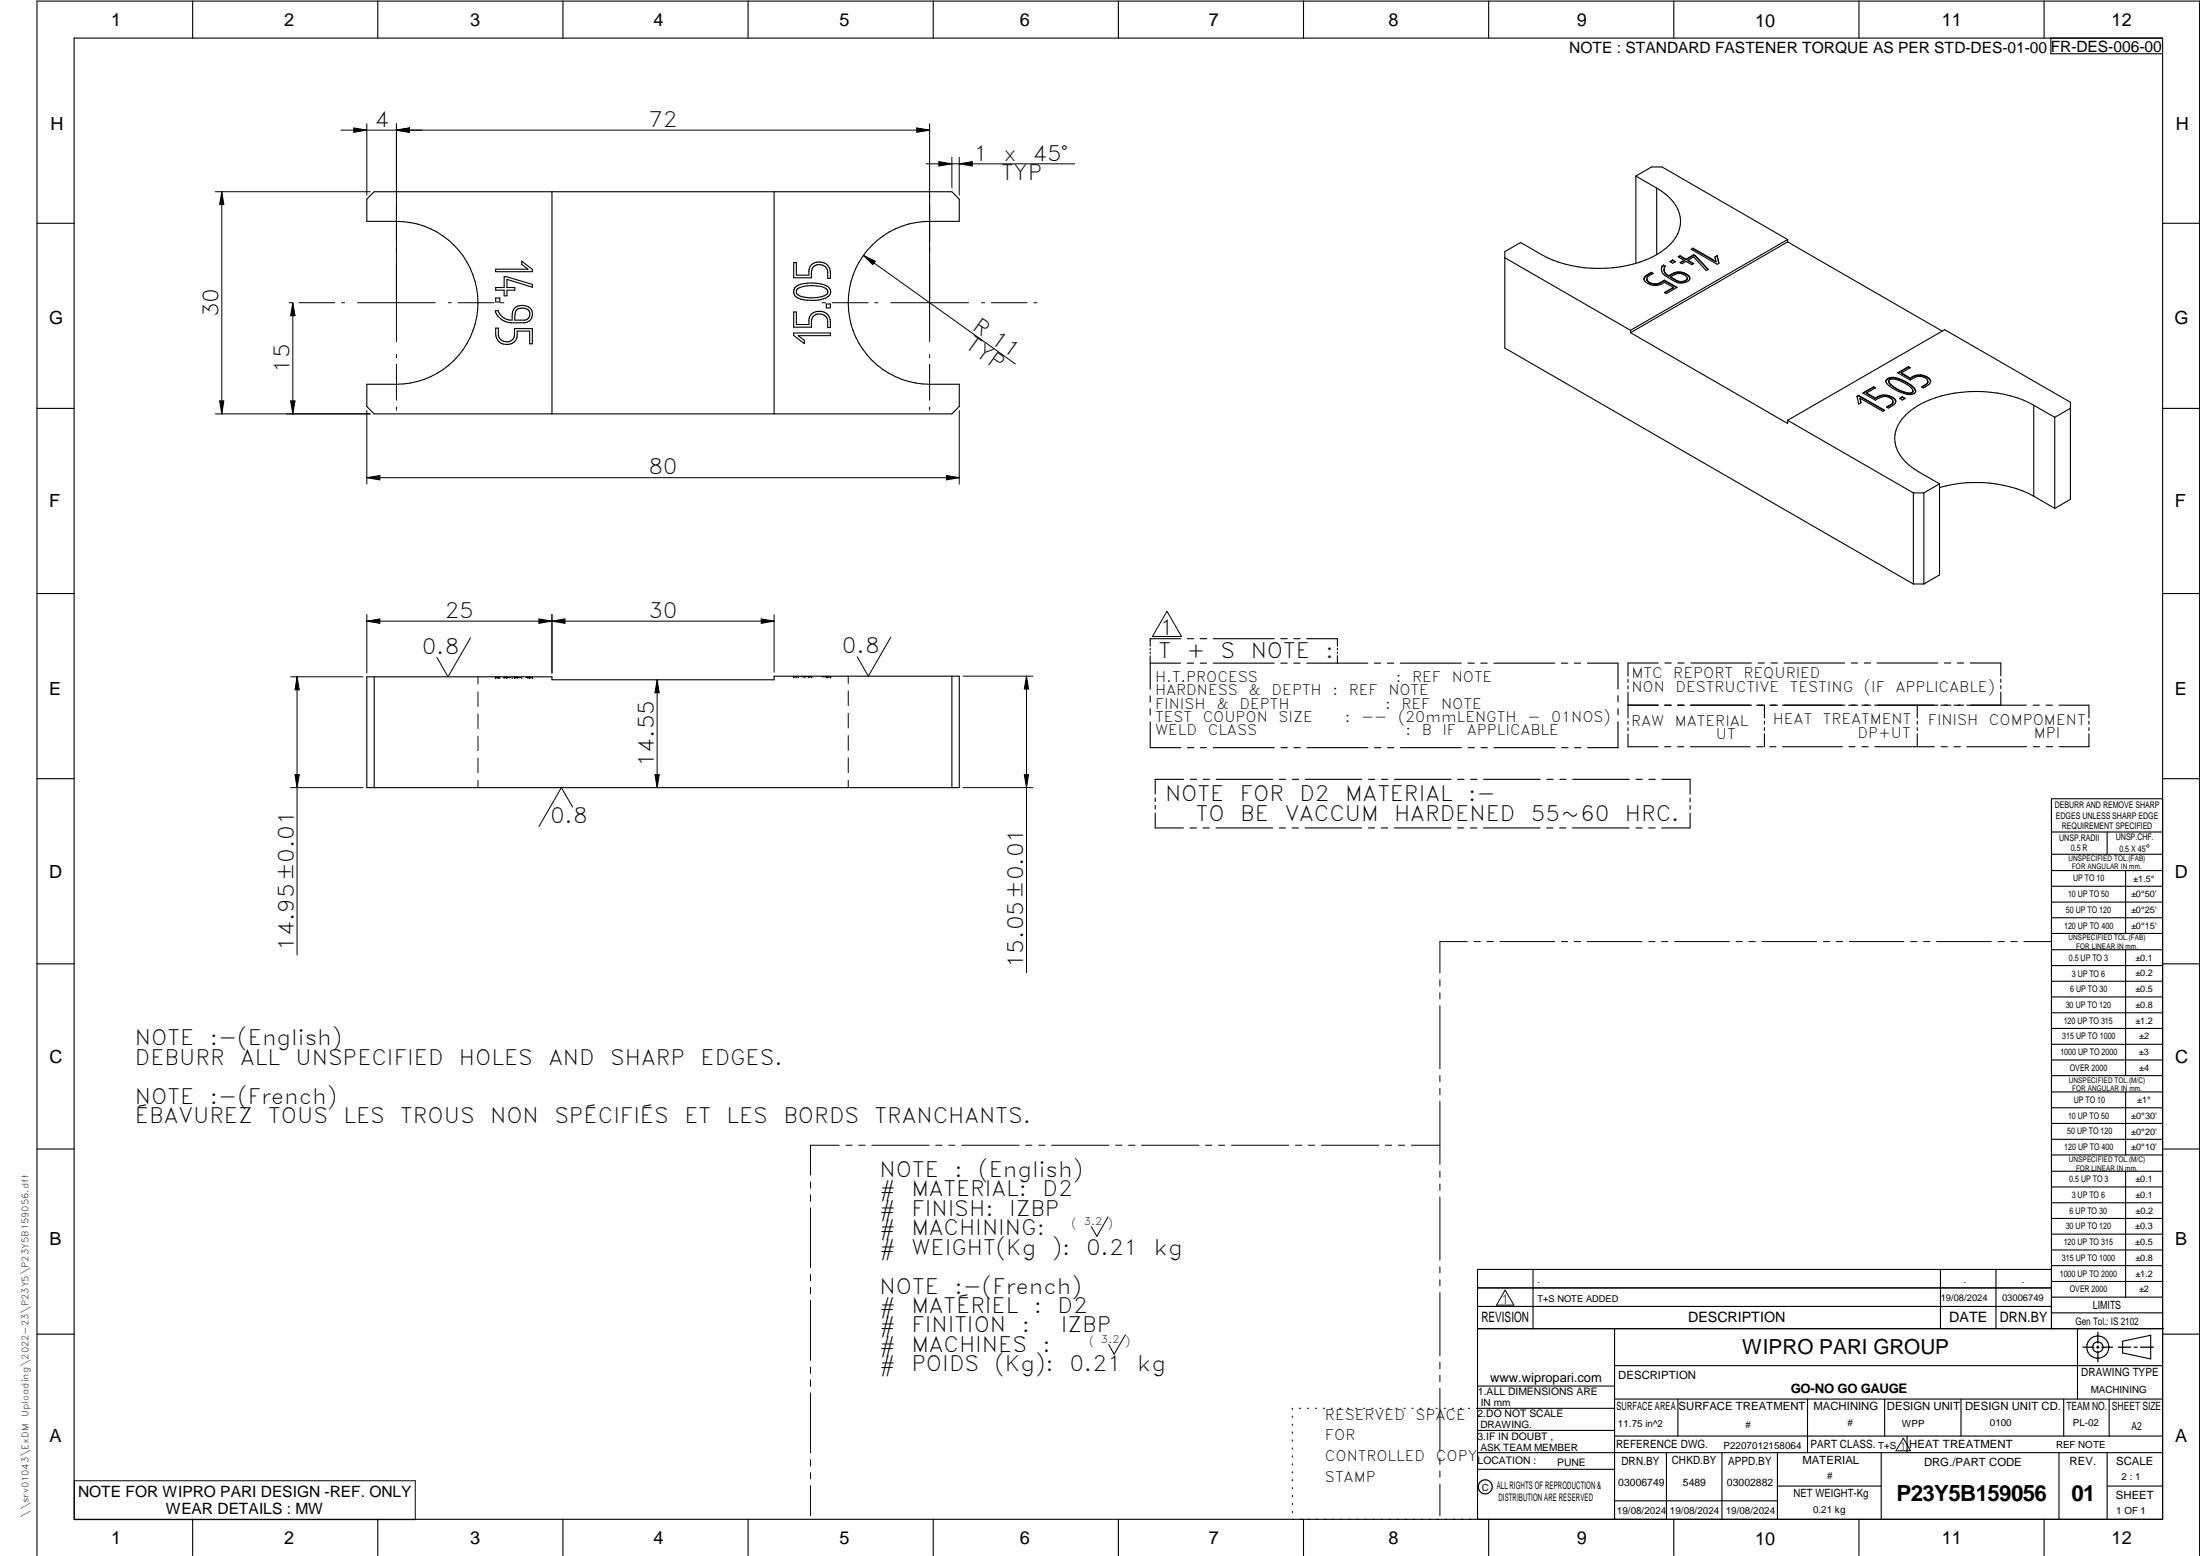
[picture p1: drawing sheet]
<svg xmlns="http://www.w3.org/2000/svg" width="594mm" height="420mm" viewBox="0 0 594 420" stroke-linecap="round" stroke-linejoin="round" font-family="sans-serif">
<g fill="none" stroke="#000" stroke-width=".3">
<path d="M20 10.3h564v400h-564zM52 .3v10M102 .3v10M152 .3v10M202 .3v10M252 .3v10M302 .3v10M352 .3v10M402 .3v10M452 .3v10M502 .3v10M552 .3v10"/>
<path d="M553.8 10.3v4.2h30.2M99.1 53.8l1.9-2h156l2 2v6a43.4 43.4 0 0 0-13.6 .7 22 22 0 0 0-16.2 24.1 22 22 0 0 0 21.8 19.2h8v6l-2 2h-156l-1.9-2v-6a40.6 40.6 0 0 0 13.6-.8 22 22 0 0 0 16.2-24.1 22 22 0 0 0-21.8-19.1h-8zM149 51.8v60M209 51.8v60M441.7 47.5v23.6M441.7 47.5l5.7 3.3M441.7 47.5l4.3-2.4h2.8l33.9 19.6M447.4 50.8v17.9M447.4 50.8a11.2 11.2 0 0 1 6.4 9 10.2 10.2 0 0 1-5.1 8.1l-1.3 .8M10 60.3h10M133.9 72.7h8.7l-1.7-1.3v-.9l2.9 2.2v.7h-9.9zM136.1 74.7h.7l7 2.1v.8l-6.9-2.2v2.2h2.1v.8h-2.1v1.5h-.8v-1.5h-2.2v-.8h2.2z"/>
<path d="M214.3 70.9h.7v3.4h3.4a2.91 2.91 0 0 1 1.2-3.2 2.91 2.91 0 0 1 3.3 .1l1.1 1.2 .2 1.1v1.6h-.7v-.8a2.26 2.26 0 0 0-1.5-2.7 2.26 2.26 0 0 0-2.8 1.4l-.1 2h-4.8zM214.6 77.7a5.8 5.8 0 0 1 4.7-1.3 6.1 6.1 0 0 1 4.7 1.5 1.77 1.77 0 0 1-1.2 2.7 10.8 10.8 0 0 1-7.8-.4 1.81 1.81 0 0 1-.4-2.5zM215.3 78.1a8.3 8.3 0 0 1 7.8-.1 .93 .93 0 0 1 0 1.6 8.5 8.5 0 0 1-7.8-.2l-.3-.4zM406.4 69.6l33.9 19.6M444.7 75.4a2.72 2.72 0 0 0 4.2 .5l.5-.3M444.7 75.4h.1M445.9 73.5l.5 .3-1.1 .7a1.06 1.06 0 0 0-.6 1 1.06 1.06 0 0 0 .8 1 3.5 3.5 0 0 0 3.9-.7M445.9 73.5v.2M445.9 73.5l-1.1 .7a1.07 1.07 0 0 0-.8 .8 1.07 1.07 0 0 0 .4 1.1 4 4 0 0 0 5 .1l2.5 1.4M445.9 73.7l.4 .2M445.9 73.7l-1.5 .9-.5 .9M447.4 68.7a34.3 34.3 0 0 1-31.1 0l-5.7-3.2-4.2 2.4v26.1l110.3 63.7"/>
<path d="M449.2 71.6l.5 .3a1.73 1.73 0 0 0 .9 2.7M449.2 71.6v.2M449.2 71.6a1.85 1.85 0 0 0 .8 3.1l1.4 .8a3.5 3.5 0 0 0 4.9-.1v-.4M449.2 71.8l.5 .2M449.2 71.8a1.06 1.06 0 0 0-.6 1.1M449.4 73a2.12 2.12 0 0 0 1.2 1.5M449.4 75.6l3.5 2-2.9 1.7-.6-.3 2.5-1.4M449.4 75.6v.2M449.4 75.8l3.3 1.9M450.6 74.5a3.8 3.8 0 0 1 5.7 .5M450.6 74.5v.1M450.6 74.6a3.9 3.9 0 0 1 5.7 .4"/>
<path d="M450.9 70.7l.8-.5 .8 .5-.8 .4zM451.1 74.8v.1l.8 .5a2.8 2.8 0 0 0 3.3 .5M451.1 74.8a4.5 4.5 0 0 0 3.5 1.1l.6-.2M451.1 74.8a2.96 2.96 0 0 1 4.5 .2l-.1 .6-.3 .3M451.7 70.4l-.6 .3M451.7 70.2v.2M451.7 70.4l.6 .3M451.9 77.6v.2l-2.3 1.3M453.7 69l-.5 .3 1.6 1M453.7 69l1.6 1M453.7 69v.2M453.7 69.2l1.6 .9"/>
<path d="M453.7 69.2l-.4 .2M454.8 70.3l-1 .7M454.8 70.3l-1.1 .6 .5 .3 1.1-.6 1.5 .9 .6-.3-1.6-.9M455.2 75.7v.2M455.3 70v.1M455.6 75.2l-.4 .5M455.8 70.3v.1l1.4 .8M456.3 75v.3M457.2 67l-.5 .3 7 4.1 .5-.3-.5-2.1M457.2 67l6.2 3.6M457.2 67v.2M457.2 67.2l6.2 3.5v-.1"/>
<path d="M457.2 67.2l-.3 .2M457.4 68.8l-2.1 1.2M457.4 69l-2.1 1.1M457.4 68.8l.4 .2M457.4 68.8v.2M457.4 69l.4 .2M457.8 69l3.5 3.7-.6 .4-3.3-3.7-1.6 .9M457.8 69v.2M457.8 69.2l3.4 3.6M463.7 69l-.6 .4 .3 1.2M463.7 69v.2M463.7 69.2l.4 1.9"/>
<path d="M463.7 69.2l-.6 .3M482.7 65.3l41.8 24.1M482.7 65.3l-42.4 24.5M482.7 64.7v.6M482.7 64.7l-42.4 24.5M584 60.3h10M133.8 83.9h.7a3.7 3.7 0 0 0 3.8 2.5v-.5a2.88 2.88 0 0 1 1.3-3.1 2.88 2.88 0 0 1 3.4 .3 2.34 2.34 0 0 1 .6 2.6 2.34 2.34 0 0 1-2.3 1.5h-1.2a6.2 6.2 0 0 1-5.3-1.5l-.7-.8zM133.9 80.5h1.1v1h-1.1zM133.9 88.6h.7v.8a2.26 2.26 0 0 0 1.5 2.8 2.26 2.26 0 0 0 2.8-1.5v-2h4.9v4.1h-.8v-3.4h-3.3a2.77 2.77 0 0 1-2.2 3.6 2.95 2.95 0 0 1-3.6-3.5zM139.5 83.7a2.46 2.46 0 0 1 3.4 .4 1.63 1.63 0 0 1-1.6 2.3h-2.3l.1-1.9zM214.3 89.9h9.9v.7h-8.6l1.6 1.3v.9l-2.9-2.2zM214.3 84.2h.7v3.4h3.4a2.94 2.94 0 0 1 2.2-3.5 2.94 2.94 0 0 1 3.5 2.1l.1 2.2h-.7v-.8a2.27 2.27 0 0 0-2.2-2.8 2.27 2.27 0 0 0-2.2 2.8v.7h-4.8z"/>
<path d="M223.1 82.1h1.1v1h-1.1zM440.3 89.8l42.4 24.5v-.8M440.3 89.2v.6M515.4 99.1l-2.8 1.7M515.4 99l-3 1.7 3.4 1.9a3.4 3.4 0 0 1 4.6-.2l.2 .5a.85 .85 0 0 1-.6 .9l-1.1 .7 .5 .2 1.1-.6 .8-1.1M515.4 99l.5 .3-2.4 1.4M515.4 99v.1M515.4 99.1l.3 .3M10 110.3h10M482.7 113.5l34 19.6M482.7 113.5l42.4-24.5 34 19.6v26.2l-4.2 2.5M501.9 106.8l-.5 .2 .5 2.1 .6-.3-.2-1.3"/>
<path d="M501.9 106.9l6.9 4M501.9 106.9l-.4 .2M501.9 106.8l7 4-.5 .3-6.1-3.6M501.9 106.8v.1M502.3 107.5l.2 1.3M504.1 106.1l2.3 1.4M504.1 106.1v.2l2.3 1.4M506 104.6l-2.8 1.6M506 104.4l-3 1.7 3.4 2a3.2 3.2 0 0 1 4.7 0v.7M506 104.4l.4 .3-2.3 1.4M506 104.4v.2M506 104.6l.3 .2"/>
<path d="M506.4 107.5v.2M509.3 103a2.01 2.01 0 0 1 2.6-.8 9.7 9.7 0 0 1 5.2 3.1l.2 .4M509.5 102.4a4.1 4.1 0 0 1 4.6 .4l2.7 1.9 .5 .7-.1 .6a2.73 2.73 0 0 1-3.1 .3 8.4 8.4 0 0 1-4.8-3.2zM510 103a7.8 7.8 0 0 0 5.9 3.1l.6-.2 .1-.4M510.2 102.6l.1-.1a3.4 3.4 0 0 1 3.2 .5 4.5 4.5 0 0 1 3.1 2.6 1.1 1.1 0 0 1-1.8 .6 8.4 8.4 0 0 1-4.8-2.9zM510.9 107.1a4 4 0 0 0-4.5 .4M510.9 107.3a4 4 0 0 0-4.5 .4M510.9 107.1l.8 .7 .2 .7M510.9 107.1v.2M510.9 107.3l.7 .6 .3 .6M511.1 108.8l-1.5 1.2M511.2 108.6l-.1 .2"/>
<path d="M511.9 108.5l-.4 .8-1.6 .9-.5-.3 1.7-1.1M512.9 107.6l.8-.5 .8 .5-.8 .4zM513.5 100.7l2.3 1.4M513.5 100.7v.1l2.3 1.4M513.7 107.3l-.6 .4M513.7 107.1v.2M513.7 107.3l.6 .4M515.8 102.1v.1M520.3 101.7a4.1 4.1 0 0 0-4.5 .4M520.3 101.9a4.2 4.2 0 0 0-4.5 .3M520.3 101.7l.8 .7 .2 .6M520.3 101.7v.2"/>
<path d="M520.3 101.9l.7 .5 .3 .6M520.6 103v.2M520.6 103.2l-.3 .6-1.3 .7M549.2 109.4l5.7 3.3M549.2 109.4v24.6M549.2 109.4a34.3 34.3 0 0 0-31.1 0 11.3 11.3 0 0 0-6.5 9 10.4 10.4 0 0 0 5.2 8.2l6.9 4M554.9 112.7v24.6M559.1 110.2l-4.2 2.5M584 110.3h10M516.7 133.1v24.6M516.7 133.1h2.8M519.5 133.1v24.6"/>
<path d="M523.7 130.6v24.6l-4.2 2.5M523.7 130.6l-4.2 2.5M523.7 131.7a34.6 34.6 0 0 1 25.5 2.3M549.2 134l5.7 3.3M516.7 157.7h2.8M10 160.3h10M310.6 175v.5M310.6 176.1v.4M310.6 177.1v9M310.6 179.1h8.2M318.8 172.5h-8.2v2M320.6 179.1h1.7"/>
<path d="M320.6 172.5h1.7M324.1 172.5h1.7M324.1 179.1h1.7M327.6 172.5h16.5M327.6 179.1h16.5M345.9 172.5h1.7M345.9 179.1h1.7M349.4 172.5h1.7M349.4 179.1h1.7M352.9 172.5h8.2v2M352.9 179.1h16.5M361.1 175v.5"/>
<path d="M361.1 176v.5M361.1 177v2.1M371.1 179.1h1.7M374.6 179.1h1.7M378.1 179.1h16.5M396.4 179.1h1.7M399.9 179.1h1.7M403.4 179.1h16.5M421.6 179.1h1.8M425.1 179.1h1.7M428.7 179.1h8.2v7M447.8 179h-8.2v3.5"/>
<path d="M449.6 179h1.7M453.1 179h1.7M456.6 179h16.3M474.8 179h1.7M478.2 179h1.8M481.7 179h16.4M499.9 179h1.7M503.4 179h1.7M506.9 179h16.4M525.1 179h1.7M528.6 179h1.7M532.1 179h8.2v3.5"/>
<path d="M584 160.3h10M99.1 182.8h49.9v.8h60v-1h50v30.1h-159.9zM101 182.8v29.9M257 182.6v30.1M310.6 187.9v1.7M310.6 191.4v1.7M310.6 194.9v7h8.2M436.9 187.8v1.8M436.9 191.3v1.7M436.9 194.9v7h-8.2M439.6 183.4v.9M439.6 185.2v.8"/>
<path d="M439.6 186.9v7M439.6 194.8v.8M439.6 196.5v.8M439.6 198.2v3.4h8.1M447.8 190.4h-8.2M451.4 190.4h-2M454.8 190.4h-1.8M473 190.4h-16.6M474.3 190.4h2.2v3.4M476.5 194.7v.8M476.5 196.5v.8M476.5 198.2v3.4"/>
<path d="M480 190.4h-2.1M498.2 190.4h-16.9M501.6 190.4h-2.4M505.2 190.4h-2.5M517.7 190.4v3.4M517.7 194.7v.8M517.7 196.5v.8M517.7 198.2v3.4M523.3 190.4h-17.1M526.8 190.4h-2.7M530.3 190.4h-2.7M531.1 190.4h16.1"/>
<path d="M540.3 183.4v.8M540.3 185.2v.8M540.3 186.9v3.5M549 190.4h1.7M552.5 190.4h1.7M556 190.4h8.1v3.4M564.1 194.7v.8M564.1 196.5v.8M564.1 198.2v3.4h-8.1M10 210.3h10M311.9 219.5v4.1h7.7M311.9 215.5v1"/>
<path d="M311.9 217.5v1M319.6 210.4h-7.7v4M320.6 201.9h1.8M321.4 210.4h1.7M324.1 201.9h1.7M324.9 210.4h1.7M327.7 201.9h16.4M328.4 210.4h15.3M345.5 210.4h1.7M345.9 201.9h1.7M349 210.4h1.7M349.4 201.9h1.7"/>
<path d="M352.5 210.4h15.2M352.9 201.9h16.5M369.6 210.4h1.7M371.2 201.9h1.7M373 210.4h1.8M374.7 201.9h1.7M376.5 210.4h15.3M378.2 201.9h16.4M393.6 210.4h1.7M396.4 201.9h1.7M397.1 210.4h1.7M399.9 201.9h1.8"/>
<path d="M400.6 210.4h15.3M403.4 201.9h16.5M417.7 210.4h1.7M421.2 210.4h1.7M421.7 201.9h1.7M424.7 210.4h15.3M425.2 201.9h1.7M441.8 210.4h1.7M445.3 210.4h1.7M448.8 210.4h7.6v4.1M449.5 201.6h1.7M453 201.6h1.7"/>
<path d="M456.4 219.6v4h-7.7M456.4 215.5v1M456.4 217.6v.9M456.5 201.6h16.1M474.4 201.6h1.7M477.9 201.6h1.7M481.4 201.6h16.1M499.3 201.6h1.7M502.8 201.6h1.7M506.3 201.6h16M524.2 201.6h1.7M527.6 201.6h1.8"/>
<path d="M531.1 201.6h16.1M549.1 201.6h1.7M552.5 201.6h1.8M584 215.7h-30v143.1M584 210.3h10M321.3 223.6h1.8M324.9 223.6h1.7M328.4 223.6h15.3M345.4 223.6h1.7M348.9 223.6h1.7M352.4 223.6h15.3M369.5 223.6h1.7"/>
<path d="M373 223.6h1.7M376.5 223.6h15.3M393.6 223.6h1.7M397.1 223.6h1.7M400.6 223.6h15.3M417.7 223.6h1.6M421.2 223.6h1.7M424.6 223.6h15.3M441.7 223.6h1.7M445.2 223.6h1.7M554 224.7h30M554 230.7h30"/>
<path d="M554 235.1h30M554 239.3h30M569 224.7v6M574 235.1v17M554 243.6h30M554 247.8h30M554 252.1h30M554 256.5h30M574 256.5v33.9M10 260.3h10M554 260.7h30M554 265h30"/>
<path d="M554 269.2h30M554 273.5h30M554 277.7h30M584 260.3h10M554 282h30M554 286.2h30M554 290.4h30M554 294.9h30M554 299.1h30M574 294.9v17M10 310.3h10M554 303.4h30"/>
<path d="M554 307.6h30M554 311.9h30M554 316.3h30M574 316.3v34M584 310.3h10M554 320.5h30M554 324.8h30M554 329h30M554 333.2h30M554 337.5h30M399 358.8h185.2M399 352.8h155"/>
<path d="M399 347.8h155M414 342.8v16M436 358.8v51.5M524 342.8v16M539 342.8v16M554 341.8h30M554 346h30M554 350.3h30M554 354.5h30M554 342.8h-155v67.5M561 358.8v19M10 360.3h10"/>
<path d="M399 374.3h37M436 377.8h148M453.1 377.8v10M488.1 377.8v14.5M508.9 377.8v10M529.5 377.8v10M557.3 377.8v10M569.5 377.8v10M573.2 362.2l7.6-1.6v6.3l-7.6-1.6zM584 368.8h-148M584 360.3h10M349 380.3v.3"/>
<path d="M349 382.4v.3M349 384.6v.3M349 386.7v.3M349 388.8v.3M349 391v.3M349 393.1v.3M349 395.3v.3M349 397.4v.3M349 399.5v.3M350.9 380.3h.2M353.1 380.3h.2M355.2 380.3h.3"/>
<path d="M357.4 380.3h.3M359.6 380.3h.3M361.7 380.3h.3M363.9 380.3h.3M366.1 380.3h.3M368.3 380.3h.2M370.4 380.3h.3M372.6 380.3h.3M374.8 380.3h.3M376.9 380.3h.4M379.1 380.3h.3M381.3 380.3h.3"/>
<path d="M383.4 380.3h.4M385.6 380.3h.3M387.8 380.3h.3M390 380.3h.3M392.2 380.3h.3M394.3 380.3h.3M396.5 380.3h.3M398.7 380.3h37.3M399 396.7h37M399 392.3h185M399 386.2h37M436 387.8h148"/>
<path d="M450 392.3v18M465 392.3v18M480 392.3v18M508 392.3v18M515 387.8v4.5M556 392.3v18M569 392.3v18M52 410.3v9.7M102 410.3v9.7M152 410.3v9.7M202 410.3v9.7M252 410.3v9.7"/>
<path d="M302 410.3v9.7M349 401.7v.3M349 403.8v.4M349 406v.3M349 408.1v.3M352 410.3v9.7M402 410.3v9.7M436 405.3h44M452 410.3v9.7M480 401.3h28M502 410.3v9.7M552 410.3v9.7"/>
<path d="M569 401.3h15M10 420v-419.7h584v419.7"/>
<circle cx="566.5" cy="363.7" r="1.39"/>
<circle cx="566.5" cy="363.8" r="3"/>
<circle cx="401.1" cy="401.5" r="1.9"/>
</g>
<g fill="none" stroke="#000" stroke-width=".27">
<path d="M92.1 35.1h158.9M95.5 34.5l3.6 .6-3.6 .6zM99.1 33.4v19.3M107.1 35.1l3.5-.6v1.2zM107.1 33.4v58.8M247.6 34.5l3.4 .6-3.4 .6zM251 33.4v58.8M58.1 51.8h41.9M59.9 51.8l.5 3.4h-1.1zM59.9 51.8v60M250.1 44.2h40.1M253.5 43.6l3.5 .6-3.5 .6z"/>
<path d="M257 42.5v8.2M259 42.5v10.2M259 44.2l3.5-.6v1.2zM233.2 69l40.9 29.3M233.2 69l3.1 1.5-.6 1zM78.1 81.7h.8M79.1 81.7v30.1M79.1 81.7l.6 3.6h-1.2zM80.7 81.7h9.7M92.2 81.7h.8M96.6 81.7h21M107.1 95.8v.8"/>
<path d="M107.1 98.4v9.7M121.1 81.7h.8M123.7 81.7h9.7M135.2 81.7h.9M222 81.7h.9M224.7 81.7h9.7M236.2 81.7h.9M240.5 81.7h21M251 95.8v.8M251 98.4v9.7M265 81.7h.9M267.7 81.7h9.7"/>
<path d="M279.2 81.7h.8M58.1 111.8h41.9M59.3 108.2h1.1l-.5 3.6zM78.5 108.2h1.2l-.6 3.6zM99.1 110.8v19.9M107.1 109.9v.8M251 109.9v.8M259 110.8v19.9M99.1 129l3.5-.6v1.2zM99.1 129h159.9M255.6 128.4l3.4 .6-3.4 .6zM99.1 165.9v15.8"/>
<path d="M99.1 167.7l3.5-.6v1.2zM99.1 167.7h109.9M127 172.3l-6 10.5-3-5.3M145.5 167.1v1.2l7.1-1.2v1.2zM149 165.9v15.8M205.6 167.1l3.4 .6-3.4 .6zM209 165.9v15.6M240.5 172.1l-6 10.5-3-5.3M315.1 165.1l4 6.8h-7.9zM78.5 182.8h19.5M80.2 182.8v75.1M80.2 182.8l.6 3.5h-1.1z"/>
<path d="M129.1 182.8v1.9M129.1 186.8v4M129.1 192.8v3.9M129.1 198.8v3.9M133.8 183h.1M133.8 182.8h.1M133.9 183h1M133.9 183h.1M133.9 182.8h.1M134.5 183h.1M134.5 182.8h.1M135 183h.1"/>
<path d="M135 182.8h.1M135.9 183h1.9M136.1 183h.1M136.1 182.8h.1M136.8 183h.1M136.8 182.8h.1M136.9 183h.1M136.9 182.8h.1M138.3 183h.1M138.3 182.8h.1M138.8 183h2M138.9 183h.1"/>
<path d="M138.9 182.8h.1M139 183h.1M139 182.8h.1M139.7 183h.1M139.7 182.8h.1M140.9 183h.1M140.9 182.8h.1M142 183h1.3M142.6 183h.1M142.6 182.8h.1M143 182.8h.1M143.1 183h.1"/>
<path d="M143.6 183h.2M143.8 183h.1M143.8 182.8h.1M177.5 183.6l.5 3.5h-1.1zM177.5 183.6v29.1M214.3 182.8h.1M214.3 182.6h.1M214.3 182.8h1M215 182.7h.1M215 182.8h.1M215 182.6h.1M215.6 182.8h.1"/>
<path d="M215.6 182.6h.1M216.3 182.8h3.2M217.2 182.8h.1M217.2 182.6h.1M218.4 182.8h.1M218.4 182.6h.1M219.1 182.8h.1M219.1 182.6h.1M221.9 182.8h2.3M223.1 182.8h.1M223.1 182.6h.1M223.5 182.8h.1"/>
<path d="M223.5 182.6h.1M223.6 182.8h.1M223.6 182.6h.1M224.2 182.8h.1M224.2 182.6h.1M224.3 182.8h.1M224.3 182.6h.1M229.1 182.6v1.9M229.1 186.6v3.9M229.1 192.6v4M229.1 198.6v4M260.1 182.6h18.8"/>
<path d="M277.2 182.6l.5 3.5h-1.1zM277.2 182.6v80M78.5 212.7h19.5M79.7 209.2h1.1l-.6 3.5zM129.1 204.7v4M129.1 210.7v2M154.6 217.9l-3-5.2-6.1 10.5M176.9 209.2h1.1l-.5 3.5zM229.1 204.6v4M229.1 210.7v2M260.1 212.7h18.8M276.6 209.2h1.1l-.5 3.5z"/>
<path d="M396.2 254.3h-7.4v8.5M398.1 254.3h1.6M401.5 254.3h1.8M405 254.3h14.8M421.6 254.3h1.7M425.1 254.3h1.7M428.6 254.3h14.8M445.2 254.3h1.7M448.7 254.3h1.7M452.2 254.3h14.8M468.8 254.3h1.7M472.3 254.3h1.7"/>
<path d="M475.8 254.3h14.8M492.4 254.3h1.7M495.8 254.3h1.8M499.4 254.3h14.7M516 254.3h1.6M519.4 254.3h1.8M522.9 254.3h14.8M539.5 254.3h1.7M543 254.3h1.7M546.5 254.3h7.4M388.8 264.5v1.8M388.8 268.1v1.6"/>
<path d="M388.8 271.6v17M388.8 290.4v1.7M388.8 293.9v1.7M388.8 297.4v17M218.9 319.2v1.6M226.6 309.2h-7.7v8.1M228.4 309.2h1.7M231.9 309.2h1.7M235.4 309.2h15.5M252.7 309.2h1.7M256.2 309.2h1.7M259.7 309.2h15.5"/>
<path d="M277 309.2h1.7M280.5 309.2h1.7M284 309.2h15.5M301.2 309.2h1.8M304.8 309.2h1.7M308.3 309.2h15.5M325.5 309.2h1.7M329.1 309.2h1.6M332.6 309.2h15.4M349.8 309.2h1.7M353.3 309.2h1.7M356.8 309.2h15.5"/>
<path d="M374.1 309.2h1.7M377.6 309.2h1.7M381.1 309.2h7.7M388.8 316.2v1.7M388.8 319.7v1.7M218.9 322.6v1.8M218.9 326.1v16.2M299.2 328.6l-3 5.2-1.5-2.6M388.8 323.2v17.1M218.9 344.1v1.8M218.9 347.6v1.7M218.9 351.2v16.1"/>
<path d="M388.8 342.1v1.6M388.8 345.6v1.7M388.8 349v17.1M406.4 348.4l2.4 4h-4.7zM218.9 369.1v1.7M218.9 372.6v1.8M218.9 376.1v16.2M303.9 360.4l-3 5.3-1.5-2.6M388.8 367.9v1.7M388.8 371.4v1.7M388.8 374.9v17M20.1 399.8h92v10.5h-92z"/>
<path d="M218.9 394.1v1.8M218.9 397.6v1.7M388.8 393.7v1.7M388.8 397.2v1.7M514 388.4l1.9 3.4h-3.9zM218.9 401.2v8.1M388.8 400.7v8.6"/>
</g>
<path d="M566.5 359.7v3M562.5 363.8h2.9M566.1 363.8h.7M566.5 363.4v.7M566.5 364.9v2.8M567.6 363.8h2.9M572 363.8h3.4M576.3 363.8h.8M578 363.8h3.5" fill="none" stroke="#000" stroke-width=".34"/>
<g fill="#000">
<path d="M95.5 34.5l3.6 .6-3.6 .6zM107.1 35.1l3.5-.6v1.2zM247.6 34.5l3.4 .6-3.4 .6zM59.9 51.8l.5 3.4h-1.1zM253.5 43.6l3.5 .6-3.5 .6zM259 44.2l3.5-.6v1.2zM233.2 69l3.1 1.5-.6 1zM79.1 81.7l.6 3.6h-1.2zM59.3 108.2h1.1l-.5 3.6zM78.5 108.2h1.2l-.6 3.6zM99.1 129l3.5-.6v1.2zM255.6 128.4l3.4 .6-3.4 .6z"/>
<path d="M99.1 167.7l3.5-.6v1.2zM145.5 167.1l3.5 .6-3.5 .6zM149 167.7l3.6-.6v1.2zM205.6 167.1l3.4 .6-3.4 .6zM80.2 182.8l.6 3.5h-1.1zM177.5 183.6l.5 3.5h-1.1zM277.2 182.6l.5 3.5h-1.1zM79.7 209.2h1.1l-.6 3.5zM176.9 209.2h1.1l-.5 3.5zM276.6 209.2h1.1l-.5 3.5z"/>
</g>
<g font-size="6">
<text x="512.1" y="405.2">P23Y5B159056</text>
<text x="559.4" y="405.2">01</text>
</g>
<g font-size="5.7">
<text x="101.1" y="34.3">4</text>
<text x="175.1" y="34.3">72</text>
<text x="262.9" y="43.3">1</text>
<text x="271" y="43.3">x</text>
<text x="278.8" y="43.3">45°</text>
<text x="270.3" y="48.6">TYP</text>
<text x="59" y="85.7" transform="rotate(-90 59 85.7)">30</text>
<text x="262.3" y="88.7" transform="rotate(35 262.3 88.7)">R 11</text>
<text x="260.4" y="93.8" transform="rotate(35 260.4 93.8)">TYP</text>
<text x="78.2" y="100.7" transform="rotate(-90 78.2 100.7)">15</text>
<text x="175.1" y="128.1">80</text>
<text x="120.1" y="166.8">25</text>
<text x="175.1" y="166.8">30</text>
<text x="313.1" y="171.4">1</text>
<text x="113.9" y="176.7">0.8</text>
<text x="227.4" y="176.4">0.8</text>
<text x="312.9" y="177.6">T</text>
<text x="320.5" y="177.6">+</text>
<text x="329.6" y="177.6">S</text>
<text x="337.7" y="177.6">NOTE</text>
<text x="357.9" y="177.6">:</text>
<text x="176.6" y="207.1" transform="rotate(-90 176.6 207.1)">14.55</text>
<text x="314.6" y="216.4">NOTE</text>
<text x="323" y="221.6">TO</text>
<text x="334.8" y="216.4">FOR</text>
<text x="334.9" y="221.6">BE</text>
<text x="346.9" y="221.6">VACCUM</text>
<text x="350.9" y="216.4">D2</text>
<text x="363.2" y="216.4">MATERIAL</text>
<text x="376.4" y="221.6">HARDENED</text>
<text x="396.5" y="216.4">:-</text>
<text x="413.4" y="221.6">55~60</text>
<text x="438.8" y="221.6">HRC.</text>
<text x="148.5" y="222.3">0.8</text>
<text x="79.4" y="256.7" transform="rotate(-90 79.4 256.7)">14.95±0.01</text>
<text x="276.3" y="261.4" transform="rotate(-90 276.3 261.4)">15.05±0.01</text>
<text x="36.4" y="282.2">NOTE</text>
<text x="36.4" y="287.5">DEBURR</text>
<text x="56.6" y="282.2">:-(English)</text>
<text x="64.9" y="287.5">ALL</text>
<text x="79.8" y="287.5">UNSPECIFIED</text>
<text x="123.9" y="287.5">HOLES</text>
<text x="148.1" y="287.5">AND</text>
<text x="164.8" y="287.5">SHARP</text>
<text x="189.1" y="287.5">EDGES.</text>
<text x="36.4" y="298">NOTE</text>
<text x="56.6" y="298">:-(French)</text>
<text x="36.4" y="303.2">ÉBAVUREZ</text>
<text x="72.4" y="303.2">TOUS</text>
<text x="92.7" y="303.2">LES</text>
<text x="108.1" y="303.2">TROUS</text>
<text x="132.4" y="303.2">NON</text>
<text x="149.7" y="303.2">SPÉCIFIÉS</text>
<text x="184.8" y="303.2">ET</text>
<text x="196.2" y="303.2">LES</text>
<text x="211.5" y="303.2">BORDS</text>
<text x="236.2" y="303.2">TRANCHANTS.</text>
<text x="237.5" y="317.8">NOTE</text>
<text x="257.7" y="317.8">:</text>
<text x="264.1" y="317.8">(English)</text>
<text x="237.5" y="323">#</text>
<text x="246.1" y="323">MATERIAL:</text>
<text x="281.5" y="323">D2</text>
<text x="237.5" y="328.3">#</text>
<text x="246.1" y="328.3">FINISH:</text>
<text x="272.5" y="328.3">IZBP</text>
<text x="237.5" y="333.5">#</text>
<text x="246.1" y="333.5">MACHINING:</text>
<text x="237.5" y="338.8">#</text>
<text x="246.1" y="338.8">WEIGHT(Kg</text>
<text x="284" y="338.8">):</text>
<text x="293.3" y="338.8">0.21</text>
<text x="311.6" y="338.8">kg</text>
<text x="237.5" y="349.3">NOTE</text>
<text x="257.7" y="349.3">:-(French)</text>
<text x="237.5" y="354.5">#</text>
<text x="237.5" y="359.8">#</text>
<text x="246.1" y="354.5">MATÉRIEL</text>
<text x="246.1" y="359.8">FINITION</text>
<text x="275.9" y="359.8">:</text>
<text x="279.2" y="354.5">:</text>
<text x="285.6" y="354.5">D2</text>
<text x="286.5" y="359.8">IZBP</text>
<text x="237.5" y="365">#</text>
<text x="246.1" y="365">MACHINES</text>
<text x="281.5" y="365">:</text>
<text x="237.5" y="370.3">#</text>
<text x="246.1" y="370.3">POIDS</text>
<text x="268.5" y="370.3">(Kg):</text>
<text x="288.8" y="370.3">0.21</text>
<text x="307.1" y="370.3">kg</text>
</g>
<text font-size="5.6" x="470.5" y="365.5">WIPRO PARI GROUP</text>
<g font-size="4.9">
<text x="30" y="6.9">1</text>
<text x="76.7" y="6.9">2</text>
<text x="127" y="6.9">3</text>
<text x="176.5" y="6.9">4</text>
<text x="226.7" y="6.9">5</text>
<text x="275.4" y="6.9">6</text>
<text x="326.4" y="6.9">7</text>
<text x="375" y="6.9">8</text>
<text x="425.8" y="6.9">9</text>
<text x="473.9" y="7.3">10</text>
<text x="524.3" y="6.9">11</text>
<text x="570.2" y="6.9">12</text>
<text x="13.6" y="35.1">H</text>
<text x="587.6" y="35.1">H</text>
<text x="13.2" y="87.5">G</text>
<text x="587.2" y="87.5">G</text>
<text x="13.2" y="137">F</text>
<text x="587.2" y="137">F</text>
<text x="13.2" y="187.6">E</text>
<text x="587.2" y="187.6">E</text>
<text x="13.2" y="237">D</text>
<text x="587.2" y="237">D</text>
<text x="13.4" y="287.1">C</text>
<text x="587.4" y="287.1">C</text>
<text x="13.4" y="336.2">B</text>
<text x="587.4" y="336.2">B</text>
<text x="13.4" y="389.3">A</text>
<text x="587.4" y="389.3">A</text>
<text x="30" y="416.9">1</text>
<text x="76.7" y="416.9">2</text>
<text x="127" y="416.9">3</text>
<text x="176.5" y="416.9">4</text>
<text x="226.7" y="416.9">5</text>
<text x="275.4" y="416.9">6</text>
<text x="326.4" y="416.9">7</text>
<text x="375" y="416.9">8</text>
<text x="425.8" y="416.9">9</text>
<text x="473.9" y="417.3">10</text>
<text x="524.3" y="416.9">11</text>
<text x="570.2" y="416.9">12</text>
</g>
<g font-size="4.2">
<text x="423.7" y="14.3">NOTE : STANDARD FASTENER TORQUE AS PER STD-DES-01-00</text>
<text x="553.8" y="14">FR-DES-006-00</text>
<text x="21.1" y="404.3">NOTE FOR WIPRO PARI DESIGN -REF. ONLY</text>
<text x="44.8" y="408.8">WEAR DETAILS : MW</text>
</g>
<g font-size="3.9">
<text x="311.9" y="184.1">H.T.PROCESS</text>
<text x="376.9" y="184.1">:</text>
<text x="381.3" y="184.1">REF</text>
<text x="392" y="184.1">NOTE</text>
<text x="440.6" y="183.2">MTC</text>
<text x="451.9" y="183.2">REPORT</text>
<text x="470.8" y="183.2">REQURIED</text>
<text x="311.9" y="187.7">HARDNESS</text>
<text x="311.9" y="191.3">FINISH</text>
<text x="328.5" y="191.3">&amp;</text>
<text x="334.7" y="191.3">DEPTH</text>
<text x="337.1" y="187.7">&amp;</text>
<text x="343.4" y="187.7">DEPTH</text>
<text x="359.8" y="187.7">:</text>
<text x="364.2" y="187.7">REF</text>
<text x="374" y="191.3">:</text>
<text x="374.9" y="187.7">NOTE</text>
<text x="378.5" y="191.3">REF</text>
<text x="389.1" y="191.3">NOTE</text>
<text x="440.6" y="186.8">NON</text>
<text x="452.5" y="186.8">DESTRUCTIVE</text>
<text x="483.3" y="186.8">TESTING</text>
<text x="503.3" y="186.8">(IF</text>
<text x="511.8" y="186.8">APPLICABLE)</text>
<text x="311.9" y="194.9">TEST</text>
<text x="324.8" y="194.9">COUPON</text>
<text x="345.3" y="194.9">SIZE</text>
<text x="363.2" y="194.9">:</text>
<text x="367.6" y="194.9">--</text>
<text x="377.5" y="194.9">(20mmLENGTH</text>
<text x="412.4" y="194.9">-</text>
<text x="418.8" y="194.9">01NOS)</text>
<text x="440.4" y="195.9">RAW</text>
<text x="452.3" y="195.9">MATERIAL</text>
<text x="478.7" y="195.6">HEAT</text>
<text x="492.2" y="195.6">TREATMENT</text>
<text x="520.6" y="195.7">FINISH</text>
<text x="537.1" y="195.7">COMPOMENT</text>
<text x="311.9" y="198.5">WELD</text>
<text x="326.1" y="198.5">CLASS</text>
<text x="379.5" y="198.5">:</text>
<text x="384" y="198.5">B</text>
<text x="389.5" y="198.5">IF</text>
<text x="396.1" y="198.5">APPLICABLE</text>
<text x="463.3" y="199.5">UT</text>
<text x="501.6" y="199.2">DP+UT</text>
<text x="549.2" y="199.3">MPI</text>
<text x="400" y="357.1">REVISION</text>
<text x="455.9" y="357.1">DESCRIPTION</text>
<text x="526.4" y="357.1">DATE</text>
<text x="540" y="357.1">DRN.BY</text>
<text x="357.8" y="383.3">RESERVED</text>
<text x="382.3" y="383.3">SPACE</text>
<text x="357.8" y="388.9">FOR</text>
<text x="357.8" y="394.5">CONTROLLED</text>
<text x="387.8" y="394.5">COPY</text>
<text x="357.8" y="400">STAMP</text>
</g>
<text font-size="3.6" x="483.6" y="376.1">GO-NO GO GAUGE</text>
<text font-size="3.5" x="402.4" y="373.3">www.wipropari.com</text>
<text font-size="3.4" x="405.3" y="352.1">1</text>
<g font-size="3.1">
<text x="565.1" y="353.5">LIMITS</text>
<text x="562" y="371.7">DRAWING TYPE</text>
<text x="437" y="372.3">DESCRIPTION</text>
<text x="436.5" y="380.8">SURFACE AREA</text>
<text x="453.3" y="380.8">SURFACE TREATMENT</text>
<text x="489.7" y="380.8">MACHINING</text>
<text x="509.5" y="380.8">DESIGN UNIT</text>
<text x="530.6" y="380.8">DESIGN UNIT CD.</text>
<text x="558" y="380.6">TEAM NO.</text>
<text x="570.3" y="380.7">SHEET SIZE</text>
<text x="575.6" y="386.1">A2</text>
<text x="436.4" y="391.1">REFERENCE DWG.</text>
<text x="437.8" y="395.5">DRN.BY</text>
<text x="451.4" y="395.4">CHKD.BY</text>
<text x="466.6" y="395.5">APPD.BY</text>
<text x="486.7" y="395.4">MATERIAL</text>
<text x="488.9" y="390.9">PART CLASS.</text>
<text x="515.6" y="390.9">HEAT TREATMENT</text>
<text x="519.6" y="395.9">DRG./PART CODE</text>
<text x="558.9" y="395.5">REV.</text>
<text x="571.4" y="395.6">SCALE</text>
<text x="484.3" y="404.2">NET WEIGHT-Kg</text>
<text x="571.4" y="404.7">SHEET</text>
</g>
<text font-size="3" x="579.5" y="230.1">°</text>
<g font-size="2.8">
<text x="289.4" y="331.3">( 3.2 )</text>
<text x="560.4" y="357.7">Gen Tol.: IS 2102</text>
<text x="294.1" y="363.1">( 3.2 )</text>
<text x="399.1" y="376.6">1.ALL DIMENSIONS ARE</text>
<text x="399" y="382.7">2.DO NOT SCALE</text>
<text x="399" y="388.7">3.IF IN DOUBT ,</text>
<text x="399" y="395.4">LOCATION :</text>
<text x="420.5" y="396">PUNE</text>
<text x="404.2" y="402">ALL RIGHTS OF REPRODUCTION &amp;</text>
<text x="437" y="401.2">03006749</text>
<text x="454.4" y="401.2">5489</text>
<text x="466.3" y="401.2">03002882</text>
<text x="404.7" y="405.4">DISTRIBUTION ARE RESERVED</text>
</g>
<g font-size="2.7">
<text x="564.6" y="376.2">MACHINING</text>
<text x="399.9" y="379.7">IN mm</text>
<text x="399.7" y="385.7">DRAWING.</text>
<text x="436.9" y="385.4">11.75 in^2</text>
<text x="471.4" y="385.5">#</text>
<text x="498.9" y="385">#</text>
<text x="513.6" y="385.3">WPP</text>
<text x="537.3" y="385.1">0100</text>
<text x="559.7" y="385.1">PL-02</text>
<text x="399.7" y="391.8">ASK TEAM MEMBER</text>
<text x="465.4" y="391.2">P2207012158064</text>
<text x="507.1" y="391.2">T+S 1</text>
<text x="555.2" y="391.1">REF NOTE</text>
<text x="493.4" y="399.5">#</text>
<text x="572.8" y="399.7">2 : 1</text>
<text x="400.1" y="402.5">C</text>
<text x="436.6" y="408.7">19/08/2024</text>
<text x="450.9" y="408.8">19/08/2024</text>
<text x="466" y="408.9">19/08/2024</text>
<text x="489.6" y="408.5">0.21 kg</text>
<text x="571.4" y="408.7">1 OF 1</text>
</g>
<g font-size="2.5">
<text x="554.9" y="218.3">DEBURR AND REMOVE SHARP</text>
<text x="555.2" y="221">EDGES UNLESS SHARP EDGE</text>
<text x="556.1" y="227.1">UNSP.RADII</text>
<text x="556.8" y="223.8">REQUIREMENT SPECIFIED</text>
<text x="571.4" y="226.9">UNSP.CHF.</text>
<text x="559.2" y="229.9">0.5 R</text>
<text x="572.3" y="230.1">0.5 X 45</text>
<text x="559.8" y="238">UP TO 10</text>
<text x="576.1" y="238.1">±1.5°</text>
<text x="558.5" y="242.2">10 UP TO 50</text>
<text x="575.5" y="242.3">±0°50'</text>
<text x="557.4" y="250.7">120 UP TO 400</text>
<text x="557.9" y="246.5">50 UP TO 120</text>
<text x="575.5" y="250.7">±0°15'</text>
<text x="575.5" y="246.5">±0°25'</text>
<text x="558.7" y="259.4">0.5 UP TO 3</text>
<text x="559.5" y="263.7">3 UP TO 6</text>
<text x="576.6" y="263.6">±0.2</text>
<text x="576.6" y="259.4">±0.1</text>
<text x="559" y="267.9">6 UP TO 30</text>
<text x="576.6" y="267.9">±0.5</text>
<text x="557.8" y="272.2">30 UP TO 120</text>
<text x="576.6" y="272.2">±0.8</text>
<text x="556.9" y="280.7">315 UP TO 1000</text>
<text x="557.3" y="276.4">120 UP TO 315</text>
<text x="576.6" y="276.4">±1.2</text>
<text x="577.7" y="280.7">±2</text>
<text x="556.4" y="284.9">1000 UP TO 2000</text>
<text x="577.6" y="284.9">±3</text>
<text x="558.9" y="289.2">OVER 2000</text>
<text x="577.7" y="289.3">±4</text>
<text x="560" y="297.9">UP TO 10</text>
<text x="577.1" y="297.9">±1°</text>
<text x="558.5" y="302.1">10 UP TO 50</text>
<text x="575.5" y="302.1">±0°30'</text>
<text x="557.4" y="310.6">120 UP TO 400</text>
<text x="558.2" y="306.3">50 UP TO 120</text>
<text x="575.5" y="310.6">±0°10'</text>
<text x="575.5" y="306.4">±0°20'</text>
<text x="558.8" y="319.2">0.5 UP TO 3</text>
<text x="559.4" y="323.4">3 UP TO 6</text>
<text x="576.6" y="319.2">±0.1</text>
<text x="576.6" y="323.5">±0.1</text>
<text x="558.9" y="327.7">6 UP TO 30</text>
<text x="576.7" y="327.7">±0.2</text>
<text x="557.8" y="332">30 UP TO 120</text>
<text x="576.6" y="332">±0.3</text>
<text x="556.8" y="340.5">315 UP TO 1000</text>
<text x="557.3" y="336.3">120 UP TO 315</text>
<text x="576.6" y="336.3">±0.5</text>
<text x="576.6" y="340.5">±0.8</text>
<text x="415.2" y="346.4">.</text>
<text x="530.3" y="346.5">.</text>
<text x="545.9" y="346.4">.</text>
<text x="556.2" y="344.7">1000 UP TO 2000</text>
<text x="576.6" y="344.7">±1.2</text>
<text x="415.2" y="351.5">T+S NOTE ADDED</text>
<text x="524.1" y="351.3">19/08/2024</text>
<text x="540.6" y="351.4">03006749</text>
<text x="558.9" y="349">OVER 2000</text>
<text x="577.6" y="349">±2</text>
</g>
<g font-size="2.4">
<text x="7.7" y="382.7" transform="rotate(-90 7.7 382.7)">Uploading\2022-23\P23Y5\P23Y5B159056.dft</text>
<text x="7.7" y="409.8" transform="rotate(-90 7.7 409.8)">\\srv01043\ExDM</text>
</g>
<g font-size="2.1">
<text x="558.5" y="232.4">UNSPECIFIED TOL.(FAB)</text>
<text x="559.5" y="234.7">FOR ANGULAR IN mm.</text>
<text x="558.6" y="253.9">UNSPECIFIED TOL.(FAB)</text>
<text x="560.7" y="256.3">FOR LINEAR IN mm.</text>
<text x="558.7" y="292.3">UNSPECIFIED TOL.(M/C)</text>
<text x="559.6" y="294.7">FOR ANGULAR IN mm.</text>
<text x="558.7" y="313.7">UNSPECIFIED TOL.(M/C)</text>
<text x="560.6" y="316.1">FOR LINEAR IN mm.</text>
</g>
</svg>
